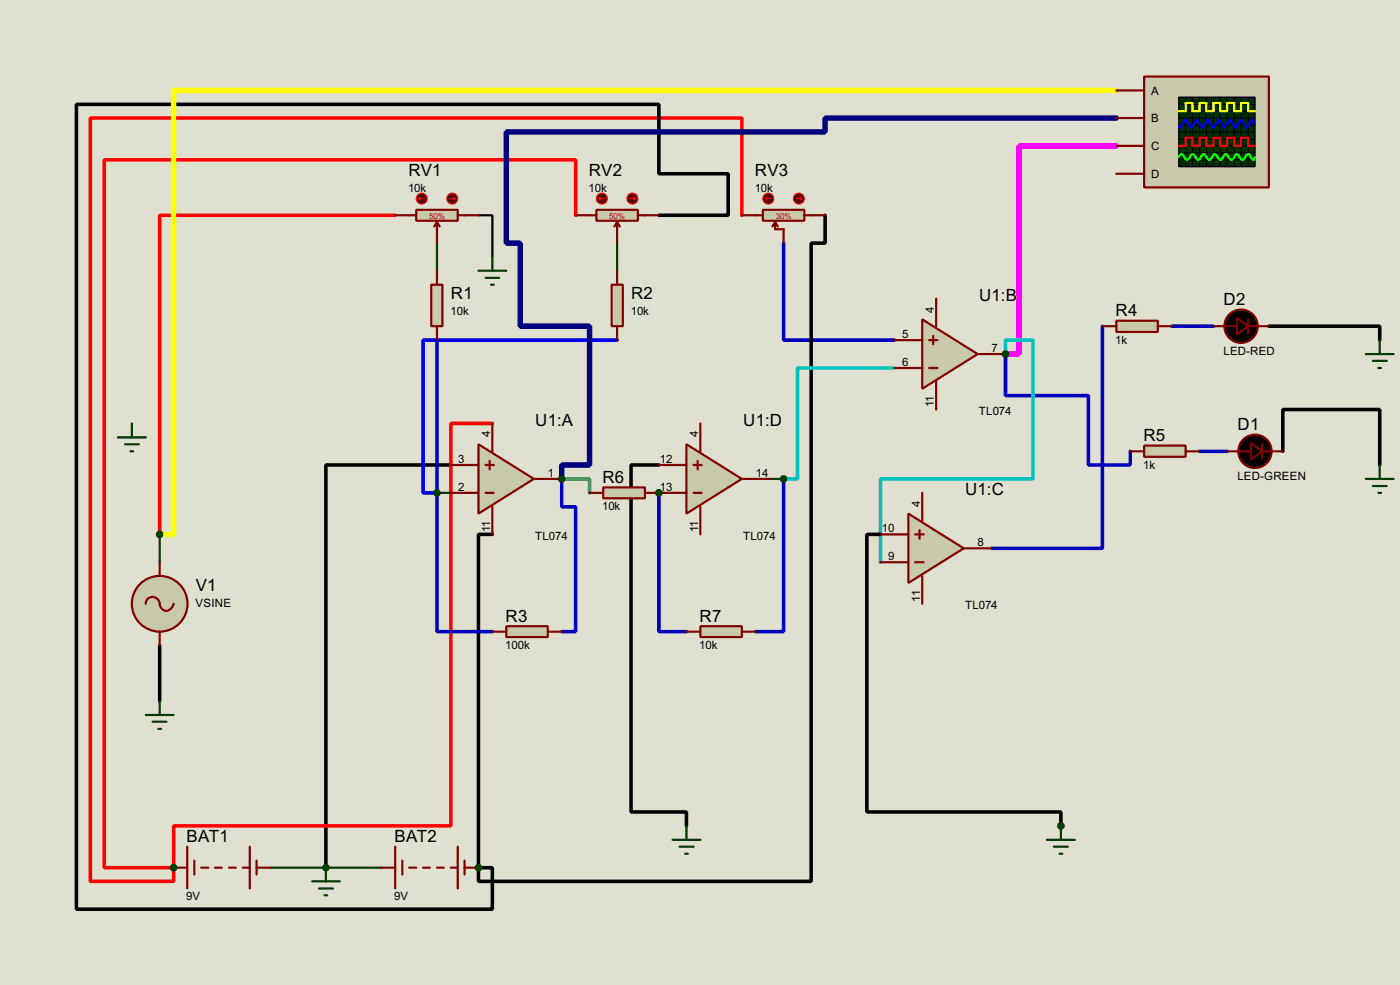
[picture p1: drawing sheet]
<svg xmlns="http://www.w3.org/2000/svg" width="256mm" height="180mm" viewBox="0 0 256 180" stroke-linecap="round" stroke-linejoin="round" font-family="sans-serif">
<path d="M0 0h256.5v180.3h-256.5z" fill="#e0e0d0"/>
<circle cx="59.7" cy="158.8" r=".2" fill="#004000"/>
<path d="M80.1 44.5v5.1M49.6 158.8h20.3" fill="none" stroke="#004000" stroke-width=".4"/>
<path d="M82.6 85.1h-22.9v73.7" fill="none" stroke="#000" stroke-width=".65"/>
<path d="M143.6 44.5v17.8h20.3" fill="none" stroke="#0000c0" stroke-width=".65"/>
<path d="M87.7 39.4h2.5v7.6" fill="none" stroke="#000" stroke-width=".4"/>
<path d="M90.2 77.5h-7.6v73.7h-50.8v7.6" fill="none" stroke="#f00" stroke-width=".65"/>
<circle cx="31.8" cy="158.8" r=".2" fill="#004000"/>
<path d="M105.5 39.4v-10.1h-86.4v129.5h12.7v2.5h-15.2v-139.7h119.3v17.8" fill="none" stroke="#f00" stroke-width=".65"/>
<path d="M90.2 97.8h-2.5v61" fill="none" stroke="#000" stroke-width=".65"/>
<circle cx="87.7" cy="158.8" r=".2" fill="#004000"/>
<path d="M120.7 39.4h12.7v-7.6h-12.7v-12.7h-106.7v147.3h76.2v-7.6h-2.5v2.5h60.9v-116.8h2.6v-5.1" fill="none" stroke="#000" stroke-width=".65"/>
<path d="M113.1 44.5v5.1M29.3 97.8v5.1M80.1 90.2h2.5" fill="none" stroke="#004000" stroke-width=".4"/>
<path d="M80.1 62.3v27.9" fill="none" stroke="#0000c0" stroke-width=".65"/>
<path d="M113.1 62.3h-35.6v27.9h2.6" fill="none" stroke="#00f" stroke-width=".65"/>
<path d="M72.4 39.4h-43.1v58.4" fill="none" stroke="#f00" stroke-width=".65"/>
<path d="M204.5 16.6h-172.7v81.2h-2.5" fill="none" stroke="#ff0" stroke-width="1"/>
<circle cx="102.9" cy="87.7" r=".2" fill="#004000"/>
<path d="M204.5 21.6h-53.3v2.6h-58.4v20.3h2.5v15.2h12.7v25.4h-5.1v2.6" fill="none" stroke="#000080" stroke-width="1"/>
<path d="M80.1 90.2v25.4h10.1M102.9 87.7v5.1h2.6v22.8h-2.6M219.8 82.6h5" fill="none" stroke="#0000c0" stroke-width=".65"/>
<path d="M235 82.6v-7.6h17.8v10.1" fill="none" stroke="#000" stroke-width=".65"/>
<path d="M204.5 26.7h-17.8v38.1h-2.5" fill="none" stroke="#f0f" stroke-width="1"/>
<circle cx="184.2" cy="64.8" r=".2" fill="#004000"/>
<path d="M202 59.7v40.7h-20.3M214.7 59.7h7.6M184.2 64.8v7.6h15.2v12.7h7.7v-2.5" fill="none" stroke="#0000c0" stroke-width=".65"/>
<path d="M232.5 59.7h20.3v2.6M161.3 97.8h-2.5v50.8h35.6v2.6" fill="none" stroke="#000" stroke-width=".65"/>
<path d="M184.2 64.8v-2.5h5.1v25.4h-28v15.2" fill="none" stroke="#00c0c0" stroke-width=".65"/>
<circle cx="194.4" cy="151.2" r=".2" fill="#004000"/>
<path d="M102.9 87.7h5.1v2.5" fill="none" stroke="#008080" stroke-width=".65"/>
<path d="M120.7 85.1h-5.1v63.5h10.2v2.6" fill="none" stroke="#000" stroke-width=".65"/>
<circle cx="120.7" cy="90.2" r=".2" fill="#004000"/>
<path d="M120.7 90.2v25.4h5.1M143.6 87.7v27.9h-5.1" fill="none" stroke="#0000c0" stroke-width=".65"/>
<path d="M141 87.7h2.6" fill="none" stroke="#004000" stroke-width=".4"/>
<path d="M163.9 67.4h-17.8v20.3h-2.5" fill="none" stroke="#00c0c0" stroke-width=".65"/>
<path d="M29.3 118.2v10.1" fill="none" stroke="#000" stroke-width=".65"/>
<path d="M87.7 81.3l10.1 6.4-10.1 6.3z" fill="#c8c8aa" stroke="#800000" stroke-width=".4"/>
<path d="M90.2 77.5v5.1M82.6 90.2h5.1M82.6 85.1h5.1M89 90.2h1.5M89 85.1h1.5M89.7 84.4v1.5M90.2 92.8v5M97.8 87.7h5.1" fill="none" stroke="#800000" stroke-width=".4"/>
<path d="M169 58.5l10.1 6.3-10.1 6.4z" fill="#c8c8aa" stroke="#800000" stroke-width=".4"/>
<g fill="none" stroke="#800000" stroke-width=".4">
<path d="M171.5 54.7v5M163.9 67.4h5.1M163.9 62.3h5.1M170.2 67.4h1.6M170.2 62.3h1.6M171 61.5v1.5M171.5 69.9v5.1M179.1 64.8h5.1M31.8 158.8h2.5M34.3 155v7.6M35.6 157.5v2.6M36.9 158.8h1.3"/>
<path d="M39.4 158.8h1.3M42 158.8h1.2M44.5 158.8h1.3M45.8 155v7.6M47 157.5v2.6M47 158.8h2.6M69.9 158.8h2.5M72.4 155v7.6M73.7 157.5v2.6M75 158.8h1.3M77.5 158.8h1.3M80.1 158.8h1.2"/>
<path d="M82.6 158.8h1.3M83.9 155v7.6M85.1 158.8h2.6M85.1 157.5v2.6"/>
</g>
<path d="M24.2 77.5v2.6M21.6 80.1h5.1M22.9 81.3h2.6M23.9 82.6h.5M59.7 158.8v2.5M57.2 161.3h5.1M58.5 162.6h2.5M59.5 163.9h.5" fill="none" stroke="#004000" stroke-width=".4"/>
<circle cx="59.7" cy="158.8" r=".5" fill="#004000" stroke="#004000" stroke-width=".4"/>
<circle cx="29.2" cy="110.5" r="5.1" fill="#c8c8aa" stroke="#800000" stroke-width=".4"/>
<path d="M26.7 110.5a1.32 1.32 0 0 1 1.5-1.2 1.32 1.32 0 0 1 1.1 1.5 1.23 1.23 0 0 0 1.2 1 1.23 1.23 0 0 0 1.2-1l.1-.3M29.3 102.9v2.6M29.3 115.6v2.6" fill="none" stroke="#800000" stroke-width=".4"/>
<path d="M76.3 38.4h7.6v2h-7.6z" fill="#c8c8aa" stroke="#800000" stroke-width=".4"/>
<path d="M72.4 39.4h3.9M83.9 39.4h3.8M80.1 40.7l-.5 .8M80.1 40.7l.5 .8M80.1 40.7v3.8" fill="none" stroke="#800000" stroke-width=".4"/>
<circle cx="82.8" cy="36.4" r="1" fill="#400000" stroke="#f00" stroke-width=".2"/>
<path d="M82.4 36.4h1M83.1 36.1l.3 .3M83.4 36.4l-.3 .2" fill="none" stroke="#f00" stroke-width=".2"/>
<circle cx="77.2" cy="36.4" r="1" fill="#400000" stroke="#f00" stroke-width=".2"/>
<path d="M76.8 36.4l.2 .2M76.8 36.4h1M77 36.1l-.2 .3" fill="none" stroke="#f00" stroke-width=".2"/>
<path d="M109.3 38.4h7.6v2h-7.6z" fill="#c8c8aa" stroke="#800000" stroke-width=".4"/>
<path d="M105.5 39.4h3.8M116.9 39.4h3.8M113.1 40.7l-.5 .8M113.1 40.7l.5 .8M113.1 40.7v3.8" fill="none" stroke="#800000" stroke-width=".4"/>
<circle cx="115.8" cy="36.4" r="1" fill="#400000" stroke="#f00" stroke-width=".2"/>
<path d="M115.4 36.4h1M116.1 36.1l.3 .3M116.4 36.4l-.3 .2" fill="none" stroke="#f00" stroke-width=".2"/>
<circle cx="110.2" cy="36.4" r="1" fill="#400000" stroke="#f00" stroke-width=".2"/>
<path d="M109.8 36.4l.2 .2M109.8 36.4h1M110 36.1l-.2 .3" fill="none" stroke="#f00" stroke-width=".2"/>
<path d="M139.8 38.4h7.6v2h-7.6z" fill="#c8c8aa" stroke="#800000" stroke-width=".4"/>
<path d="M135.9 39.4h3.9M147.4 39.4h3.8M142 40.7l-.5 .8M142 40.7l.5 .8M142 40.7v1.3h1.6v2.5" fill="none" stroke="#800000" stroke-width=".4"/>
<circle cx="146.3" cy="36.4" r="1" fill="#400000" stroke="#f00" stroke-width=".2"/>
<path d="M145.9 36.4h1M146.6 36.1l.3 .3M146.9 36.4l-.3 .2" fill="none" stroke="#f00" stroke-width=".2"/>
<circle cx="140.7" cy="36.4" r="1" fill="#400000" stroke="#f00" stroke-width=".2"/>
<path d="M140.3 36.4l.2 .2M140.3 36.4h1M140.5 36.1l-.2 .3" fill="none" stroke="#f00" stroke-width=".2"/>
<path d="M87.7 49.6h5.1M89 50.9h2.5M90 52.1h.5M90.2 47v2.6" fill="none" stroke="#004000" stroke-width=".4"/>
<path d="M79 52.1h2.1v7.6h-2.1z" fill="#c8c8aa" stroke="#800000" stroke-width=".4"/>
<path d="M80.1 49.6v2.5M80.1 59.7v2.6" fill="none" stroke="#800000" stroke-width=".4"/>
<g fill="#004000" stroke="#004000" stroke-width=".4">
<circle cx="31.8" cy="158.8" r=".5"/>
<circle cx="87.6" cy="158.8" r=".5"/>
</g>
<path d="M112.1 52.1h2v7.6h-2z" fill="#c8c8aa" stroke="#800000" stroke-width=".4"/>
<path d="M113.1 49.6v2.5M113.1 59.7v2.6" fill="none" stroke="#800000" stroke-width=".4"/>
<circle cx="80" cy="90.2" r=".5" fill="#004000" stroke="#004000" stroke-width=".4"/>
<path d="M209.6 14h22.9v20.3h-22.9z" fill="#c8c8aa" stroke="#800000" stroke-width=".4"/>
<path d="M216 17.8h13.9v12.7h-13.9z" fill="#003000" stroke="#000" stroke-width=".25"/>
<g fill="none" stroke="#000" stroke-width=".18">
<path d="M216 19.1h13.9M217.2 17.8v12.7M218.5 17.8v12.7M219.8 17.8v12.7M221 17.8v12.7M222.3 17.8v12.7M223.6 17.8v12.7M224.8 17.8v12.7M226.1 17.8v12.7M227.4 17.8v12.7M228.7 17.8v12.7M216 21.6h13.9"/>
<path d="M216 20.4h13.9M216 22.9h13.9M216 25.5h13.9M216 26.7h13.9M216 28h13.9M216 29.3h13.9M216 24.2h13.9"/>
</g>
<path d="M216 20.4h1.2v-1.5h1.3v1.5h1.3v-1.5h1.2v1.5h1.3v-1.5h1.3v1.5h1.2v-1.5h1.3v1.5h1.3v-1.5h1.3v1.5h1.2" fill="none" stroke="#ff0" stroke-width=".4"/>
<path d="M216 26.7h1.2v-1.5h1.3v1.5h1.3v-1.5h1.2v1.5h1.3v-1.5h1.3v1.5h1.2v-1.5h1.3v1.5h1.3v-1.5h1.3v1.5h1.2" fill="none" stroke="#f00" stroke-width=".4"/>
<path d="M229.9 22.7l-.5-.8-1 1.5-1-1.5-1 1.5-1-1.5-1.1 1.5-1-1.5-1 1.5-1-1.5-1 1.5-1-1.5-1.1 1.5-1-1.5-1 1.5-.2-.2" fill="none" stroke="#00f" stroke-width=".4"/>
<path d="M216 28.8l.2-.5 .3-.1 .2 .1 .5 .8 .3 .2 .2-.2 .5-.8 .3-.1 .2 .1 .5 .8 .3 .2 .2-.2 .5-.8 .3-.1 .3 .1 .5 .8a.6 .6 0 0 0 .8-.5l.5-.4 .2 .1 .5 .8 .3 .2 .2-.2 .5-.8 .3-.1 .2 .1 .3 .5a.54 .54 0 0 0 .7 .3l.5-.8 .3-.1 .3 .1 .5 .8 .2 .2 .3-.2 .5-.8 .3-.1 .2 .1 .5 .8 .3 .2 .2-.5" fill="none" stroke="#0f0" stroke-width=".4"/>
<path d="M204.5 16.6h5.1M204.5 21.6h5.1M204.5 26.7h5.1M204.5 31.8h5.1" fill="none" stroke="#800000" stroke-width=".4"/>
<g fill="#004000" stroke="#004000" stroke-width=".4">
<circle cx="29.2" cy="97.8" r=".5"/>
<circle cx="102.9" cy="87.7" r=".5"/>
</g>
<path d="M92.8 114.6h7.6v2h-7.6z" fill="#c8c8aa" stroke="#800000" stroke-width=".4"/>
<path d="M224.8 82.6h4.4M231.2 81.3v2.6M231.2 82.6h3.8M90.2 115.6h2.6M100.4 115.6h2.5" fill="none" stroke="#800000" stroke-width=".4"/>
<path d="M250.2 64.8h5.1M251.5 66.1h2.6M252.5 67.4h.5M252.8 62.3v2.5M250.2 87.7h5.1M251.5 89h2.6M252.5 90.2h.5M252.8 85.1v2.6" fill="none" stroke="#004000" stroke-width=".4"/>
<g fill="#000" stroke="#800000" stroke-width=".4">
<path d="M229.2 81.1l2 1.5-2 1.5z"/>
<circle cx="229.9" cy="82.6" r="3.1"/>
</g>
<path d="M204.5 58.7h7.6v2.1h-7.6z" fill="#c8c8aa" stroke="#800000" stroke-width=".4"/>
<path d="M202 59.7h2.5M212.1 59.7h2.6" fill="none" stroke="#800000" stroke-width=".4"/>
<path d="M209.6 81.6h7.6v2h-7.6z" fill="#c8c8aa" stroke="#800000" stroke-width=".4"/>
<path d="M222.3 59.7h4.3M228.7 58.5v2.5M228.7 59.7h3.8M207.1 82.6h2.5M217.2 82.6h2.6" fill="none" stroke="#800000" stroke-width=".4"/>
<circle cx="184.2" cy="64.8" r=".5" fill="#004000" stroke="#004000" stroke-width=".4"/>
<path d="M123.2 153.7h5.1M124.5 155h2.6M125.5 156.3h.5M125.8 151.2v2.5" fill="none" stroke="#004000" stroke-width=".4"/>
<g fill="#000" stroke="#800000" stroke-width=".4">
<path d="M226.6 58.2l2.1 1.5-2.1 1.6z"/>
<circle cx="227.3" cy="59.7" r="3.1"/>
</g>
<path d="M166.4 94l10.2 6.4-10.2 6.3z" fill="#c8c8aa" stroke="#800000" stroke-width=".4"/>
<path d="M161.3 97.8h5.1M167.7 97.8h1.5M168.5 97.1v1.5M169 90.2v5.1M161.3 102.9h5.1M167.7 102.9h1.5M169 105.5v5M176.6 100.4h5.1" fill="none" stroke="#800000" stroke-width=".4"/>
<path d="M191.8 153.7h5.1M193.1 155h2.5M194.1 156.3h.5M194.4 151.2v2.5" fill="none" stroke="#004000" stroke-width=".4"/>
<circle cx="194.3" cy="151.2" r=".5" fill="#004000" stroke="#004000" stroke-width=".4"/>
<path d="M110.5 89.2h7.7v2h-7.7z" fill="#c8c8aa" stroke="#800000" stroke-width=".4"/>
<path d="M108 90.2h2.5M118.2 90.2h2.5" fill="none" stroke="#800000" stroke-width=".4"/>
<path d="M125.8 81.3l10.1 6.4-10.1 6.3z" fill="#c8c8aa" stroke="#800000" stroke-width=".4"/>
<path d="M128.3 77.5v5.1M120.7 90.2h5.1M120.7 85.1h5.1M127.1 90.2h1.5M127.1 85.1h1.5M127.8 84.4v1.5M128.3 92.8v5M135.9 87.7h5.1" fill="none" stroke="#800000" stroke-width=".4"/>
<path d="M128.3 114.6h7.6v2h-7.6z" fill="#c8c8aa" stroke="#800000" stroke-width=".4"/>
<path d="M125.8 115.6h2.5M135.9 115.6h2.6" fill="none" stroke="#800000" stroke-width=".4"/>
<g fill="#004000" stroke="#004000" stroke-width=".4">
<circle cx="120.7" cy="90.2" r=".5"/>
<circle cx="143.5" cy="87.7" r=".5"/>
</g>
<path d="M26.7 130.9h5.1M28 132.1h2.5M29 133.4h.5M29.3 128.3v2.6" fill="none" stroke="#004000" stroke-width=".4"/>
<g font-size="3.5">
<text x="74.8" y="32.2">RV1</text>
<text x="107.9" y="32.2">RV2</text>
<text x="138.3" y="32.2">RV3</text>
<text x="82.6" y="54.8">R1</text>
<text x="115.6" y="54.8">R2</text>
<text x="179.4" y="55.1">U1:B</text>
<text x="204.4" y="57.9">R4</text>
<text x="224.2" y="55.9">D2</text>
<text x="98.1" y="78">U1:A</text>
<text x="136.2" y="78">U1:D</text>
<text x="209.5" y="80.8">R5</text>
<text x="226.7" y="78.8">D1</text>
<text x="110.4" y="88.4">R6</text>
<text x="176.8" y="90.7">U1:C</text>
<text x="35.9" y="108.2">V1</text>
<text x="92.6" y="113.8">R3</text>
<text x="128.2" y="113.8">R7</text>
<text x="34.2" y="154.2">BAT1</text>
<text x="72.3" y="154.2">BAT2</text>
</g>
<g font-size="2.4">
<text x="210.9" y="17.3">A</text>
<text x="210.9" y="22.4">B</text>
<text x="210.9" y="27.5">C</text>
<text x="74.8" y="35.1">10k</text>
<text x="107.8" y="35.1">10k</text>
<text x="138.3" y="35.1">10k</text>
<text x="210.9" y="32.6">D</text>
<text x="82.6" y="57.7">10k</text>
<text x="115.6" y="57.7">10k</text>
<text x="171.1" y="57.2" transform="rotate(-90 171.1 57.2)">4</text>
<text x="165.3" y="61.9">5</text>
<text x="181.7" y="64.4">7</text>
<text x="204.3" y="63">1k</text>
<text x="224.1" y="64.9">LED-RED</text>
<text x="165.3" y="67">6</text>
<text x="171.1" y="74.6" transform="rotate(-90 171.1 74.6)">11</text>
<text x="179.3" y="75.9">TL074</text>
<text x="89.8" y="80.1" transform="rotate(-90 89.8 80.1)">4</text>
<text x="127.9" y="80.1" transform="rotate(-90 127.9 80.1)">4</text>
<text x="84" y="84.7">3</text>
<text x="84" y="89.8">2</text>
<text x="100.4" y="87.3">1</text>
<text x="120.9" y="84.7">12</text>
<text x="120.9" y="89.8">13</text>
<text x="138.5" y="87.3">14</text>
<text x="209.4" y="85.8">1k</text>
<text x="226.7" y="87.8">LED-GREEN</text>
<text x="110.3" y="93.4">10k</text>
<text x="168.6" y="92.8" transform="rotate(-90 168.6 92.8)">4</text>
<text x="89.8" y="97.5" transform="rotate(-90 89.8 97.5)">11</text>
<text x="98" y="98.8">TL074</text>
<text x="127.9" y="97.4" transform="rotate(-90 127.9 97.4)">11</text>
<text x="136.1" y="98.8">TL074</text>
<text x="161.6" y="97.4">10</text>
<text x="179.1" y="100">8</text>
<text x="162.7" y="102.5">9</text>
<text x="35.8" y="111.1">VSINE</text>
<text x="168.6" y="110.2" transform="rotate(-90 168.6 110.2)">11</text>
<text x="176.8" y="111.5">TL074</text>
<text x="92.6" y="118.8">100k</text>
<text x="128.1" y="118.8">10k</text>
<text x="34.1" y="164.8">9V</text>
<text x="72.2" y="164.8">9V</text>
</g>
<g font-size="1.7" fill="#c00000">
<text x="78.6" y="40">50%</text>
<text x="111.6" y="40">50%</text>
<text x="142.1" y="40">30%</text>
</g>
</svg>
